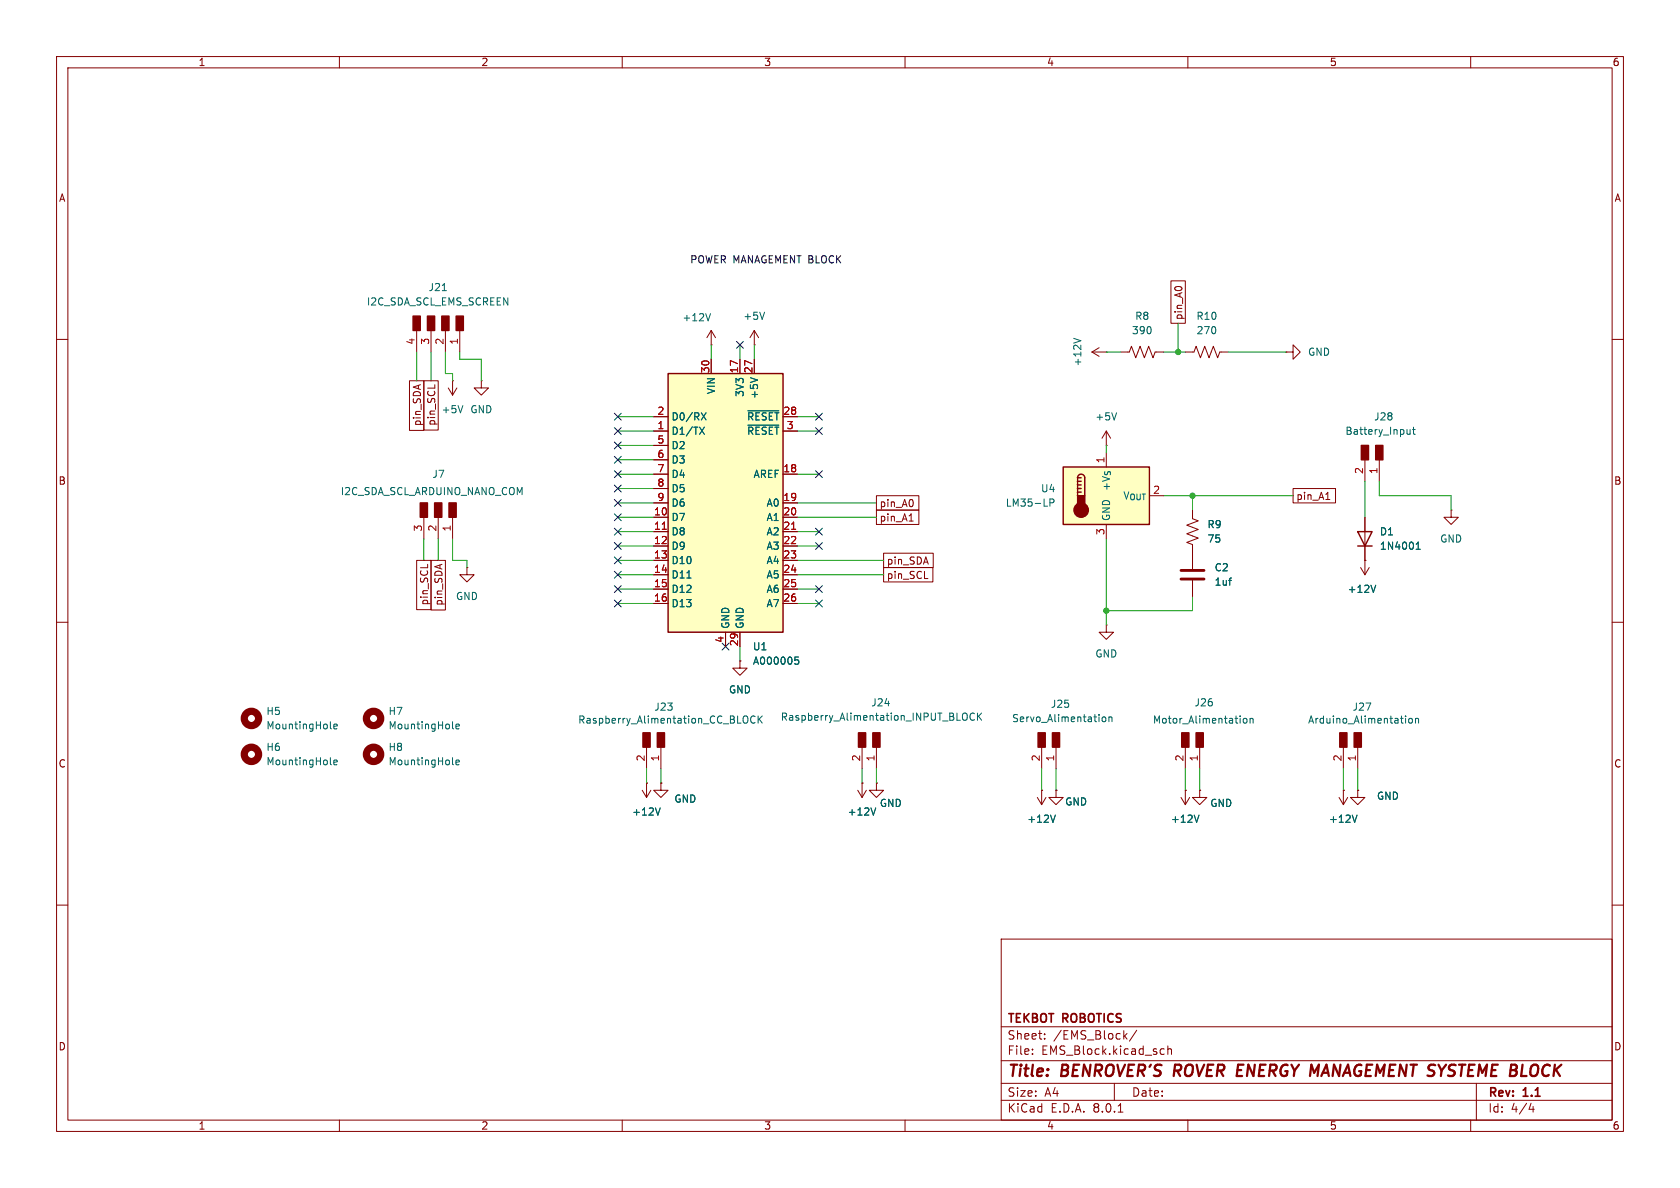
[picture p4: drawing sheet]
<svg xmlns="http://www.w3.org/2000/svg" width="297mm" height="210mm" viewBox="0 0 297 210" stroke-linecap="round" stroke-linejoin="round" font-family="sans-serif">
<g fill="none" stroke="#840000" stroke-width=".18">
<path d="M10 10h277v190h-277zM12 12h273v186h-273zM60 10v2M110 10v2M160 10v2M210 10v2M260 10v2M10 60h2M285 60h2M85.1 67.3v1.3h1.3l-1.3 1.3-1.3-1.3h1.3M85.1 67.3h.1M193 62.2h2.6"/>
<path d="M193 62.2l1.3 .8M194.3 61.5l-1.3 .7M195.6 62.2h.1M209.5 62.2h1.6l.4-1 .7 2 .8-2 .7 2 .8-2 .8 2 .3-1h1.6M227.3 62.2h1.3v-1.2l1.3 1.2-1.3 1.3v-1.3M227.3 62.2h.1M256.5 90.2v1.2h1.3l-1.3 1.3-1.2-1.3h1.2M256.5 90.2h.1M10 110h2M285 110h2M152.4 132.1v3.8M154.9 132.1v3.8"/>
<path d="M237.5 139.7h.1M237.5 132.1v3.8M237.5 139.7v2.5M240 139.7v1.3h1.3l-1.3 1.2-1.2-1.2h1.2M240 139.7h.1M240 132.1v3.8M10 160h2M236.7 141l.8 1.2M238.3 141l-.8 1.2M285 160h2M177 166h108v32h-108zM60 198v2"/>
<path d="M110 198v2M160 198v2M177 194.5h108M177 191.5h108M177 187.5h108M177 181.5h108M182.5 186.3v.1M182.5 185.5v.1M184.7 183.6v.1M184.7 182.8v.1M197 191.5v3M197.7 196.6h.8"/>
<path d="M198.8 183.1l.4 .6M199.2 182.7l-.5 .6M201 182.1l-1.3 2M205.2 186.3h.6M205.2 185.5h.6M206.5 185.5l.2-.1 .3 .1 .1 .9M206.5 184.9v1.5M210 198v2M260 198v2M261 191.5v6.5M270.7 195l-.4 1.1h.9M271 195.6v1"/>
</g>
<path d="M207.7 188.2l-.2 2" fill="none" stroke="#840000" stroke-width=".4"/>
<g fill="#840000" stroke="#840000" stroke-width=".25">
<path d="M151.8 129.5h1.2v2.6h-1.2z"/>
<path d="M154.3 129.5h1.3v2.6h-1.3z"/>
<path d="M236.9 129.5h1.2v2.6h-1.2z"/>
<path d="M239.4 129.5h1.3v2.6h-1.3z"/>
</g>
<g fill="none" stroke="#006464" stroke-width=".18">
<path d="M189.8 59.8l1.3 .4M58.4 128.7l.2 .1M59 128.4l.6-.1v-.2l-.4-.1-.2 .2 .1 .6h.5M170.4 126.1a.43 .43 0 0 1 .6 .4v.4a.43 .43 0 0 1-.6 .4M172.3 126.2a.6 .6 0 0 0-.9 .4 .6 .6 0 0 0 .6 .7l.3-.1M172.8 126.1v1.2M173 126.6l.5 .7M173.5 126.1l-.7 .7M248.5 126.6v.1M248.5 127v.8M249.2 127h.3l.2 .2v.4l-.2 .2h-.3l-.2-.2zM250.2 127.1l.2-.1h.3l.1 .8"/>
<path d="M250.2 127v.8M239.9 144.1l-.4 1.3"/>
</g>
<circle cx="44.4" cy="127" r="1.27" fill="none" stroke="#840000" stroke-width="1.3"/>
<path d="M188 82.6h15.2v10.1h-15.2z" fill="#ffffc2"/>
<path d="M188 82.6h15.2v10.1h-15.2zM190.5 84.5a.64 .64 0 0 1 .6-.7 .64 .64 0 0 1 .7 .7v3.1M190.5 87h.6M190.5 86.4h.6M190.5 85.7h.6M190.5 85.1h.6M190.5 84.5v3.1M190.5 84.5h.6" fill="none" stroke="#840000" stroke-width=".25"/>
<g fill="#840000" stroke="#840000" stroke-width=".25">
<path d="M190.5 87.6h1.3v1.9h-1.3z"/>
<path d="M73 55.9h1.3v2.5h-1.3z"/>
<path d="M75.6 55.9h1.2v2.5h-1.2z"/>
<path d="M78.1 55.9h1.3v2.5h-1.3z"/>
<path d="M80.6 55.9h1.3v2.5h-1.3z"/>
<circle cx="191.1" cy="90.2" r="1.27"/>
</g>
<g fill="none" stroke="#840000" stroke-width=".18">
<path d="M73.7 58.4v3.8M76.2 58.4v3.8M78.7 58.4v3.8M81.3 58.4v3.8M195.6 78.7h.1M195.6 76.2v2.5M195.6 76.2l-.8 1.3M195.6 76.2l.7 1.3M198.1 62.2h1.5l.4-1 .8 2 .7-2 .8 2 .8-2 .7 2 .4-1h1.5M195.6 80v2.6M195.6 92.7v2.6M82.5 100.3v1.3h1.3l-1.3 1.3-1.2-1.3h1.2"/>
<path d="M82.5 100.3h.1M130.8 116.8v1.3h1.3l-1.3 1.3-1.3-1.3h1.3M130.8 116.8h.1M151.6 139.7l.8 1.3M152.4 138.4h.1M152.4 138.4v2.6M153.2 139.7l-.8 1.3M154.9 138.4v1.3h1.3l-1.3 1.3-1.2-1.3h1.2M154.9 138.4h.1"/>
</g>
<path d="M78.2 51.4h.7M197.4 73l-.4 1.2M185.6 88.9l.6-.1 .1-.2v-.3l-.7-.1v1.3M154.8 142.8l-.4 1.3" fill="none" stroke="#006464" stroke-width=".18"/>
<path d="M118.1 66h20.3v45.8h-20.3z" fill="#ffffc2"/>
<path d="M118.1 66h20.3v45.8h-20.3zM240 94h2.6l-1.3 2.5zM240 96.5h2.6" fill="none" stroke="#840000" stroke-width=".25"/>
<g fill="none" stroke="#840000" stroke-width=".18">
<path d="M125.7 58.4v2.6M125.7 58.4l-.7 1.3M125.7 58.4l.8 1.3M133.3 58.4v2.6M133.3 58.4l-.7 1.3M133.3 58.4l.8 1.3M207 49.6h2.6v7.6h-2.6zM72.4 67.3h2.5v8.8h-2.5zM74.9 67.3h2.6v8.7h-2.6zM79.2 68.6l.8 1.3M80 67.3h.1M80 67.3v2.6"/>
<path d="M80.8 68.6l-.8 1.3M115.6 76.2h2.5M115.6 73.7h2.5M115.6 78.7h2.5M125.7 61h.1M125.7 63.5v2.5M130.8 63.5v2.5M133.3 61h.1M133.3 63.5v2.5M138.4 76.2h2.6M138.4 73.7h2.6M73.7 99.1h2.5v8.7h-2.5z"/>
<path d="M74.9 91.4v3.9M76.2 99.1h2.5v8.7h-2.5zM77.5 91.4v3.9M80 91.4v3.9M115.6 91.4h2.5M115.6 94h2.5M115.6 96.5h2.5M115.6 99.1h2.5M115.6 83.8h2.5M115.6 88.9h2.5M115.6 81.3h2.5M115.6 86.4h2.5"/>
<path d="M138.4 91.4h2.6M138.4 94h2.6M138.4 96.5h2.6M138.4 99.1h2.6M138.4 83.8h2.6M138.4 88.9h2.6M154.9 87.6h7.5v2.6h-7.5zM154.9 90.2h7.5v2.5h-7.5zM156.2 97.8h8.8v2.5h-8.8zM160.7 92.1h.7M210.8 90.2v1.5l1 .4-2 .7 2 .8-2 .8 2 .7-2 .8 1 .4v4.3M228.6 86.4h7.5v2.5h-7.5z"/>
<path d="M234.4 88.3h.7M241.3 99.1h.1M241.3 81.3v3.8M241.3 91.4v10.2M243.8 81.3v3.8M115.6 101.6h2.5M115.6 104.1h2.5M115.6 106.7h2.5M128.3 111.8v2.5M130.8 116.8h.1M130.8 111.8v2.5M138.4 101.6h2.6"/>
<path d="M138.4 104.1h2.6M138.4 106.7h2.6M156.2 100.3h8.7v2.6h-8.7zM195.6 110.5v1.3h1.2l-1.2 1.2-1.3-1.2h1.3M195.6 110.5h.1M210.8 102.6v2.8M240.5 100.3l.8 1.3M242.1 100.3l-.8 1.3M113.5 139.7l.8 1.3M114.3 138.4h.1M114.3 132.1v3.8M114.3 138.4v2.6"/>
<path d="M115.1 139.7l-.8 1.3M116.8 138.4v1.3h1.3l-1.3 1.3-1.2-1.3h1.2M116.8 138.4h.1M116.8 132.1v3.8M152.4 138.4h.1M154.9 138.4h.1M184.1 139.7h.1M184.1 132.1v3.8M184.1 139.7v2.5M186.7 139.7v1.3h1.3l-1.3 1.2-1.3-1.2h1.3M186.7 139.7h.1M186.7 132.1v3.8"/>
<path d="M209.5 139.7h.1M209.5 132.1v3.8M209.5 139.7v2.5M212.1 139.7v1.3h1.3l-1.3 1.2-1.3-1.2h1.3M212.1 139.7h.1M212.1 132.1v3.8M237.5 139.7h.1M240 139.7h.1M183.4 141l.7 1.2M184.9 141l-.8 1.2M208.8 141l.7 1.2M210.3 141l-.8 1.2"/>
</g>
<g fill="none" stroke="#006464" stroke-width=".18">
<path d="M125.6 55.4l-.4 1.3M135.2 55.2l-.5 1.3M81.8 71.7l-.4 1.3M123.7 75.5l.8 1.3M124 73l.8 1.2M124.5 75.5l-.8 1.3M124.8 73l-.8 1.2M132.2 72.6h5.5M132.2 75.2h5.5M132.7 66.8l1.2 .4M249.3 75.9v.9M249.3 76.7l-.2 .1-.3-.1"/>
<path d="M249.7 75.9h.5M249.9 75.5v1.1l.3 .2M250.4 97.1h.7M250.4 96.2l.3-.4v1.3M121.4 102.2h.8M140.6 116.1h.6M140.6 116.7l.4-.1 .2 .3-.1 .5h-.5M217.2 102.6h.5M217.6 102.2h.1M243.2 103.4l-.4 1.3M58.4 135l.2 .2M59 134.8l.6-.1v-.3h-.4l-.2 .1 .1 .6h.5"/>
<path d="M80 135l.2 .2M80 128.7l.2 .1M80.6 134.8l.6-.1-.1-.3h-.3l-.2 .1 .1 .6h.4M80.6 128.4l.6-.1-.1-.2-.3-.1-.2 .2 .1 .6h.4M132 126.6a.9 .9 0 0 1 0 1.2M133.5 126.7a.6 .6 0 0 0-.9 .4 .6 .6 0 0 0 .6 .7l.3-.1M134 126.6v1.2M134.2 127.1l.6 .7M134.8 126.6l-.8 .7M194.9 126.9l.2-.2 .3 .2 .1 .4-.1 .2-.3 .1-.2-.1zM196 126.9l.2-.2 .3 .1 .1 .8M196 126.7v.9"/>
<path d="M219.9 127h.3l.2 .2v.4l-.2 .2h-.3l-.1-.2zM221 127.1l.2-.1h.3v.8M221 127v.8M116.7 142.8l-.4 1.3M154.8 142.8l-.4 1.3M186.6 144.1l-.5 1.3M212 144.1l-.5 1.3M239.9 144.1l-.4 1.3"/>
</g>
<path d="M117.1 93.6h.7M139.9 93.6h.8" fill="none" stroke="#a90000" stroke-width=".18"/>
<g fill="#840000" stroke="#840000" stroke-width=".25">
<path d="M240.7 78.7h1.2v2.6h-1.2z"/>
<path d="M243.2 78.7h1.3v2.6h-1.3z"/>
<path d="M208.9 129.5h1.3v2.6h-1.3z"/>
<path d="M211.5 129.5h1.2v2.6h-1.2z"/>
<path d="M183.5 129.5h1.3v2.6h-1.3z"/>
<path d="M186.1 129.5h1.2v2.6h-1.2z"/>
<path d="M74.3 88.9h1.3v2.5h-1.3z"/>
<path d="M76.8 88.9h1.3v2.5h-1.3z"/>
<path d="M79.4 88.9h1.2v2.5h-1.2z"/>
<path d="M113.7 129.5h1.2v2.6h-1.2z"/>
<path d="M116.2 129.5h1.3v2.6h-1.3z"/>
</g>
<g fill="none" stroke="#840000" stroke-width="1.3">
<circle cx="44.4" cy="133.3" r="1.27"/>
<circle cx="66" cy="127" r="1.27"/>
<circle cx="66" cy="133.3" r="1.27"/>
</g>
<path d="M208.8 102.4h4.1M208.8 100.8h4.1" fill="none" stroke="#840000" stroke-width=".51"/>
<g fill="none" stroke="#009600" stroke-width=".18">
<path d="M208.3 57.2v5M73.7 62.2v5.1M76.2 62.2v5.1M78.7 62.2v3.8h1.3v1.3M81.3 62.2v1.3h3.8v3.8M109.2 73.7h6.4M109.2 76.2h6.4M109.2 78.7h6.4M125.7 61v2.5M130.8 61v2.5M133.3 61v2.5M141 73.7h3.8"/>
<path d="M141 76.2h3.8M195.6 78.7v1.3M195.6 62.2h2.5M205.7 62.2h3.8M217.2 62.2h10.1M74.9 95.3v3.8M77.5 95.3v3.8M80 95.3v3.8h2.5v1.2M109.2 96.5h6.4M109.2 99.1h6.4M109.2 83.8h6.4M109.2 94h6.4"/>
<path d="M109.2 88.9h6.4M109.2 81.3h6.4M109.2 86.4h6.4M109.2 91.4h6.4M141 96.5h3.8M141 99.1h15.2M141 83.8h3.8M141 94h3.8M141 88.9h13.9M141 91.4h13.9M195.6 95.3v15.2M205.7 87.6h22.9"/>
<path d="M210.8 87.6v2.6M241.3 85.1v6.3M243.8 85.1v2.5h12.7v2.6M109.2 101.6h6.4M109.2 106.7h6.4M109.2 104.1h6.4M130.8 114.3v2.5M141 101.6h15.2M141 106.7h3.8M141 104.1h3.8M210.8 105.4v2.6h-15.2M114.3 135.9v2.5"/>
<path d="M116.8 135.9v2.5M152.4 135.9v2.5M154.9 135.9v2.5M184.1 135.9v3.8M186.7 135.9v3.8M209.5 135.9v3.8M212.1 135.9v3.8M237.5 135.9v3.8M240 135.9v3.8"/>
</g>
<g fill="none" stroke="#000084" stroke-width=".18">
<path d="M108.6 75.6l1.2 1.2M108.6 73.1l1.2 1.2M108.6 78.1l1.2 1.2M109.8 75.6l-1.2 1.2M109.8 73.1l-1.2 1.2M109.8 78.1l-1.2 1.2M130.2 60.4l1.2 1.2M131.4 60.4l-1.2 1.2M144.2 75.6l1.2 1.2M144.2 73.1l1.2 1.2M145.4 75.6l-1.2 1.2M145.4 73.1l-1.2 1.2"/>
<path d="M108.6 85.8l1.2 1.2M108.6 90.8l1.2 1.2M108.6 95.9l1.2 1.2M108.6 80.7l1.2 1.2M108.6 83.2l1.2 1.2M108.6 88.3l1.2 1.2M108.6 93.4l1.2 1.2M108.6 98.5l1.2 1.2M109.8 85.8l-1.2 1.2M109.8 90.8l-1.2 1.2M109.8 95.9l-1.2 1.2M109.8 80.7l-1.2 1.2"/>
<path d="M109.8 83.2l-1.2 1.2M109.8 88.3l-1.2 1.2M109.8 93.4l-1.2 1.2M109.8 98.5l-1.2 1.2M144.2 95.9l1.2 1.2M144.2 93.4l1.2 1.2M144.2 83.2l1.2 1.2M145.4 95.9l-1.2 1.2M145.4 93.4l-1.2 1.2M145.4 83.2l-1.2 1.2M108.6 106.1l1.2 1.2M108.6 101l1.2 1.2"/>
<path d="M108.6 103.5l1.2 1.2M109.8 106.1l-1.2 1.2M109.8 101l-1.2 1.2M109.8 103.5l-1.2 1.2M127.7 113.7l1.2 1.2M128.9 113.7l-1.2 1.2M144.2 103.5l1.2 1.2M144.2 106.1l1.2 1.2M145.4 103.5l-1.2 1.2M145.4 106.1l-1.2 1.2"/>
</g>
<g fill="#009600" stroke="#009600" stroke-width=".18">
<circle cx="210.8" cy="87.6" r=".46"/>
<circle cx="195.6" cy="108" r=".46"/>
<circle cx="208.3" cy="62.2" r=".46"/>
</g>
<g font-size="2.8" fill="#840000">
<text x="178" y="190.9">Title:</text>
<text x="187.7" y="190.9">BENROVER'S</text>
<text x="208.4" y="190.9">ROVER ENERGY MANAGEMENT SYSTEME BLOCK</text>
</g>
<g font-size="2.1" fill="#840000">
<text x="178" y="184">Sheet:</text>
<text x="178" y="181.2">TEKBOT ROBOTICS</text>
<text x="186.2" y="184">/EMS_Block/</text>
<text x="178" y="186.7">File:</text>
<text x="184.1" y="186.7">EMS_Block.kicad_sch</text>
<text x="178" y="196.9">KiCad</text>
<text x="178" y="194.1">Size:</text>
<text x="184.7" y="194.1">A4</text>
<text x="185.7" y="196.9">E.D.A.</text>
<text x="193.3" y="196.9">8.0.1</text>
<text x="200" y="194.1">Date:</text>
<text x="263" y="194.3">Rev:</text>
<text x="263" y="196.9">Id:</text>
<text x="267.1" y="196.9">4/4</text>
<text x="269.4" y="194.3">1.1</text>
</g>
<g font-size="1.8" fill="#840000">
<text x="35" y="11.9">1</text>
<text x="85" y="11.9">2</text>
<text x="135" y="11.9">3</text>
<text x="185" y="11.9">4</text>
<text x="235" y="11.9">5</text>
<text x="285" y="11.9">6</text>
<text x="10.3" y="35.9">A</text>
<text x="285.3" y="35.9">A</text>
<text x="209.2" y="56.7" transform="rotate(-90 209.2 56.7)">pin_A0</text>
<text x="74.6" y="75.4" transform="rotate(-90 74.6 75.4)">pin_SDA</text>
<text x="77.2" y="75.4" transform="rotate(-90 77.2 75.4)">pin_SCL</text>
<text x="10.3" y="85.9">B</text>
<text x="155.4" y="89.9">pin_A0</text>
<text x="229.1" y="88.6">pin_A1</text>
<text x="285.3" y="85.9">B</text>
<text x="155.4" y="92.4">pin_A1</text>
<text x="156.7" y="100">pin_SDA</text>
<text x="75.9" y="107.1" transform="rotate(-90 75.9 107.1)">pin_SCL</text>
<text x="78.4" y="107.2" transform="rotate(-90 78.4 107.2)">pin_SDA</text>
<text x="156.7" y="102.6">pin_SCL</text>
<text x="10.3" y="135.9">C</text>
<text x="285.3" y="135.9">C</text>
<text x="10.3" y="185.9">D</text>
<text x="285.3" y="185.9">D</text>
<text x="35" y="199.9">1</text>
<text x="85" y="199.9">2</text>
<text x="135" y="199.9">3</text>
<text x="185" y="199.9">4</text>
<text x="235" y="199.9">5</text>
<text x="285" y="199.9">6</text>
</g>
<text font-size="1.8" fill="#0f0f0f" x="121.9" y="46.6">POWER MANAGEMENT BLOCK</text>
<g font-size="1.8" fill="#006464">
<text x="75.7" y="51.7">J21</text>
<text x="64.8" y="54.2">I2C_SDA_SCL_EMS_SCREEN</text>
<text x="120.5" y="57">+12V</text>
<text x="131.3" y="56.7">+5V</text>
<text x="200" y="59.3">390</text>
<text x="200.6" y="56.7">R8</text>
<text x="211.4" y="56.7">R10</text>
<text x="211.4" y="59.3">270</text>
<text x="191.4" y="64.9" transform="rotate(-90 191.4 64.9)">+12V</text>
<text x="231.1" y="63.1">GND</text>
<text x="126.6" y="69.8" transform="rotate(-90 126.6 69.8)">VIN</text>
<text x="131.7" y="70.3" transform="rotate(-90 131.7 70.3)">3V3</text>
<text x="134.2" y="70.6" transform="rotate(-90 134.2 70.6)">+5V</text>
<text x="78" y="73.3">+5V</text>
<text x="83.1" y="73.3">GND</text>
<text x="118.6" y="77.1">D1/TX</text>
<text x="118.6" y="74.5">D0/RX</text>
<text x="132" y="74.5">~{RESET}</text>
<text x="132" y="77.1">~{RESET}</text>
<text x="193.5" y="74.5">+5V</text>
<text x="237.8" y="77.1">Battery_Input</text>
<text x="242.8" y="74.5">J28</text>
<text x="118.6" y="79.6">D2</text>
<text x="118.6" y="82.1">D3</text>
<text x="60.1" y="87.7">I2C_SDA_SCL_ARDUINO_NANO_COM</text>
<text x="76.4" y="84.7">J7</text>
<text x="118.6" y="84.7">D4</text>
<text x="118.6" y="87.2">D5</text>
<text x="118.6" y="89.8">D6</text>
<text x="133.1" y="84.7">AREF</text>
<text x="135.4" y="89.8">A0</text>
<text x="177.7" y="89.8">LM35-LP</text>
<text x="183.9" y="87.2">U4</text>
<text x="196.4" y="86.9" transform="rotate(-90 196.4 86.9)">+V_{S}</text>
<text x="198.4" y="88.5">V_{OUT}</text>
<text x="118.6" y="92.3">D7</text>
<text x="118.6" y="94.8">D8</text>
<text x="135.4" y="92.3">A1</text>
<text x="135.4" y="94.8">A2</text>
<text x="196.4" y="92.2" transform="rotate(-90 196.4 92.2)">GND</text>
<text x="213.4" y="93.6">R9</text>
<text x="243.8" y="94.8">D1</text>
<text x="118.6" y="97.4">D9</text>
<text x="118.6" y="99.9">D10</text>
<text x="135.4" y="97.4">A3</text>
<text x="135.4" y="99.9">A4</text>
<text x="213.4" y="96.1">75</text>
<text x="214.6" y="101.2">C2</text>
<text x="243.8" y="97.4">1N4001</text>
<text x="254.5" y="96.1">GND</text>
<text x="80.5" y="106.3">GND</text>
<text x="118.6" y="102.5">D11</text>
<text x="118.6" y="105">D12</text>
<text x="118.6" y="107.5">D13</text>
<text x="135.4" y="102.5">A5</text>
<text x="135.4" y="105">A6</text>
<text x="135.4" y="107.5">A7</text>
<text x="214.6" y="103.7">1uf</text>
<text x="238.2" y="105">+12V</text>
<text x="129.1" y="111.3" transform="rotate(-90 129.1 111.3)">GND</text>
<text x="131.7" y="111.3" transform="rotate(-90 131.7 111.3)">GND</text>
<text x="133" y="115.2">U1</text>
<text x="133" y="117.7">A000005</text>
<text x="193.5" y="116.4">GND</text>
<text x="115.6" y="125.8">J23</text>
<text x="128.8" y="122.8">GND</text>
<text x="153.9" y="125.1">J24</text>
<text x="185.7" y="125.3">J25</text>
<text x="211.1" y="125.1">J26</text>
<text x="239" y="125.8">J27</text>
<text x="47" y="126.6">H5</text>
<text x="47" y="129.1">MountingHole</text>
<text x="68.6" y="126.6">H7</text>
<text x="68.6" y="129.1">MountingHole</text>
<text x="102.1" y="128.1">Raspberry_Alimentation_CC_BLOCK</text>
<text x="137.9" y="127.6">Raspberry_Alimentation_INPUT_BLOCK</text>
<text x="178.8" y="127.9">Servo_Alimentation</text>
<text x="203.7" y="128.1">Motor_Alimentation</text>
<text x="231.1" y="128.1">Arduino_Alimentation</text>
<text x="47" y="132.9">H6</text>
<text x="47" y="135.5">MountingHole</text>
<text x="68.6" y="132.9">H8</text>
<text x="68.6" y="135.5">MountingHole</text>
<text x="119.1" y="142.1">GND</text>
<text x="155.4" y="142.8">GND</text>
<text x="188.2" y="142.6">GND</text>
<text x="213.9" y="142.8">GND</text>
<text x="243.3" y="141.6">GND</text>
<text x="111.7" y="144.4">+12V</text>
<text x="149.8" y="144.4">+12V</text>
<text x="181.5" y="145.6">+12V</text>
<text x="206.9" y="145.6">+12V</text>
<text x="234.8" y="145.6">+12V</text>
</g>
<g font-size="1.8" fill="#a90000">
<text x="73.4" y="61" transform="rotate(-90 73.4 61)">4</text>
<text x="75.9" y="61" transform="rotate(-90 75.9 61)">3</text>
<text x="78.5" y="61" transform="rotate(-90 78.5 61)">2</text>
<text x="81" y="61" transform="rotate(-90 81 61)">1</text>
<text x="125.5" y="66.1" transform="rotate(-90 125.5 66.1)">30</text>
<text x="130.6" y="66.1" transform="rotate(-90 130.6 66.1)">17</text>
<text x="133.1" y="66.1" transform="rotate(-90 133.1 66.1)">27</text>
<text x="116.1" y="75.9">1</text>
<text x="116.1" y="73.4">2</text>
<text x="138.4" y="73.4">28</text>
<text x="139" y="75.9">3</text>
<text x="116.1" y="78.5">5</text>
<text x="116.1" y="81">6</text>
<text x="116.1" y="83.6">7</text>
<text x="138.4" y="83.6">18</text>
<text x="195.3" y="82" transform="rotate(-90 195.3 82)">1</text>
<text x="241" y="83.9" transform="rotate(-90 241 83.9)">2</text>
<text x="243.6" y="83.9" transform="rotate(-90 243.6 83.9)">1</text>
<text x="116.1" y="86.1">8</text>
<text x="116.1" y="88.6">9</text>
<text x="138.4" y="88.6">19</text>
<text x="203.8" y="87.4">2</text>
<text x="74.7" y="94.1" transform="rotate(-90 74.7 94.1)">3</text>
<text x="77.2" y="94.1" transform="rotate(-90 77.2 94.1)">2</text>
<text x="79.8" y="94.1" transform="rotate(-90 79.8 94.1)">1</text>
<text x="115.5" y="91.2">10</text>
<text x="115.5" y="93.7">11</text>
<text x="138.4" y="91.2">20</text>
<text x="138.4" y="93.7">21</text>
<text x="195.3" y="94.7" transform="rotate(-90 195.3 94.7)">3</text>
<text x="115.5" y="96.3">12</text>
<text x="115.5" y="98.8">13</text>
<text x="115.5" y="101.3">14</text>
<text x="138.4" y="96.3">22</text>
<text x="138.4" y="98.8">23</text>
<text x="138.4" y="101.3">24</text>
<text x="115.5" y="103.9">15</text>
<text x="115.5" y="106.4">16</text>
<text x="138.4" y="103.9">25</text>
<text x="138.4" y="106.4">26</text>
<text x="128" y="113.7" transform="rotate(-90 128 113.7)">4</text>
<text x="130.6" y="114.3" transform="rotate(-90 130.6 114.3)">29</text>
<text x="114" y="134.7" transform="rotate(-90 114 134.7)">2</text>
<text x="116.6" y="134.7" transform="rotate(-90 116.6 134.7)">1</text>
<text x="152.1" y="134.7" transform="rotate(-90 152.1 134.7)">2</text>
<text x="154.7" y="134.7" transform="rotate(-90 154.7 134.7)">1</text>
<text x="183.9" y="134.7" transform="rotate(-90 183.9 134.7)">2</text>
<text x="186.4" y="134.7" transform="rotate(-90 186.4 134.7)">1</text>
<text x="209.3" y="134.7" transform="rotate(-90 209.3 134.7)">2</text>
<text x="211.8" y="134.7" transform="rotate(-90 211.8 134.7)">1</text>
<text x="237.2" y="134.7" transform="rotate(-90 237.2 134.7)">2</text>
<text x="239.8" y="134.7" transform="rotate(-90 239.8 134.7)">1</text>
</g>
</svg>
